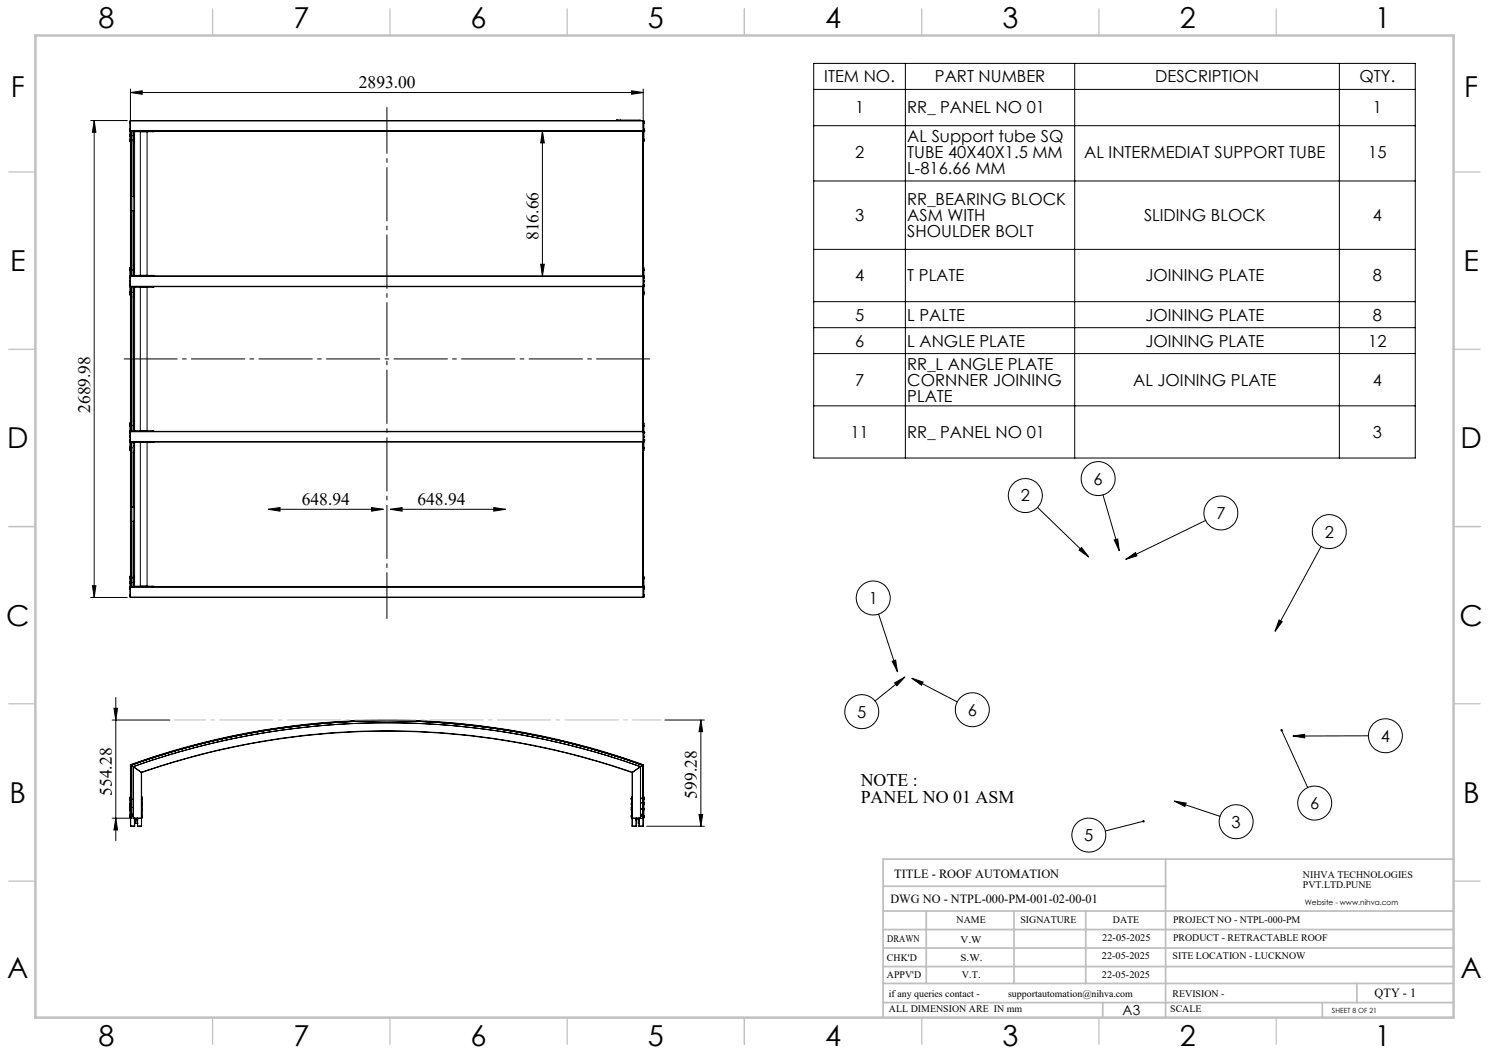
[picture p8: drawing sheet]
<svg xmlns="http://www.w3.org/2000/svg" width="420mm" height="297mm" viewBox="0 0 420 297" stroke-linecap="round" stroke-linejoin="round" font-family="sans-serif">
<g fill="none" stroke="#000" stroke-width=".28">
<path d="M229.5 17.9h169.7v111.3h-169.7zM255.4 17.9v111.3M303.1 17.9v111.3M377.8 17.9v111.3M25.6 34h10.3M26.6 34l.5 3.3h-1zM26.6 34v134.5M36.7 39.3v.4M36.7 34.3v.4M36.7 38v.4M36.7 36.3v.4M36.7 36.7v.2"/>
<path d="M36.7 36.9v.1M36.7 39.8l.1 .2M36.7 34.3v2.4M36.7 37v2.8M36.7 36.7h.1M36.7 34.3h.1M36.7 36.9h.1M36.7 37h.1M36.7 39.8h.1M36.8 34.1l-.1 .2M36.8 34.1h144.6M36.8 36.9h144.6"/>
<path d="M36.8 36.9l.1 .1M36.8 26.1l3.3-.5v1zM36.8 25.1v52.8M36.8 26.1h144.6M36.9 34h144.5M36.9 34l-.1 .1M36.9 37h144.5M36.9 37h.1M36.9 34h.1M36.9 37v40.9M37 37v18.4M37 37v40.9"/>
<path d="M37 39.6h.1M37 39.4h.1M37 38.3h.1M37 38.1h.1M37.1 39.4v.2M37.1 39.6h.1M37.1 38.1h.1M37.1 38.1v.2M37.1 39.4v.1M37.1 38.2v.1M37.6 39.9l.4 .1M37.6 37v40.9"/>
<path d="M37.7 37.1h.1M37.7 37.1l-.1 .2h.4M37.7 37v.1M37.7 37.1h5.4M37.8 37.1l.1 .1M37.9 37.2h.1M37.9 37v40.9M38 39.2l-.2 .1 .2 .3M38 38l-.2 .1 .2 .2M38 39.3v.2M38 38.1v.2M39.6 37.1v40.6"/>
<path d="M41.5 37.1v40.6M43.1 37.1h.1M43.1 37v.1M153 37l.5 3.3h-1zM153 37v40.9M174 33.9h.1M174 33.9v.1M174 33.9h.3M174.3 33.9h.6M174.3 33.9v.1M174.9 33.9v.1M174.9 33.9h5.7v.1"/>
<path d="M178.2 25.6l3.2 .5-3.2 .5zM181.3 37v40.9M181.4 34h.1M181.4 34v.1M181.4 37h.1M181.4 37v40.9M181.4 34.1l.2 .2M181.4 36.9v.1M181.4 39.8v.2M181.4 37v2.8M181.4 40v40.7M181.4 36.7h.2"/>
<path d="M181.4 34.3h.2M181.4 36.9h.2M181.4 37h.2M181.4 39.8h.2M181.4 25.1v11.8M181.6 36.8l.1 .1M181.6 36.3v.4M181.6 34.3l.1 .3M181.6 39.2v.4M181.6 36.7v.2M181.6 36.9v.1M181.6 39.8l-.2 .2"/>
<path d="M181.6 34.3v2.4M181.6 37v2.8M181.7 36.9l-.1 .3M181.7 34.6l-.1 .3M181.7 34.6l-.1 .1M181.7 36.9h.1M229.5 25.2h169.7M229.5 35.5h169.7M36.9 55.4h.1M36.9 59.4h.1M36.9 55.4v.1M36.9 55.5h1.1"/>
<path d="M36.9 59.4h1.1M37 55.4v.1M37 59.4h.1M37 59.4v18.5M37 55.4h.1M37.6 55.4v.1M37.6 59.4h.1M181.3 59.4h.1M181.3 55.4h.1M181.3 55.4l.1 .1M181.4 59.4h.1M181.4 55.4h.1"/>
<path d="M181.4 55.4v.1M181.4 55.5h.1M181.4 59.4h-.1M229.5 51h169.7M36.5 78.4l.2 .1M36.5 78.4h.1M36.7 75.9v.5M36.7 78.1l-.2 .3M36.7 79.1v.4M36.7 77.9v.2M36.7 77.7v.2M36.7 75.6v2.1"/>
<path d="M36.7 78.1v2.4M36.7 78.1h.1M36.7 77.9h.1M36.7 77.7h.1M36.7 75.6h.1M36.8 75.4l-.1 .2M36.8 77.9h144.6M36.8 77.9v43.8M36.9 77.9h144.5M36.9 77.9h-.1M36.9 77.9h.1M37 76.3h.1"/>
<path d="M37 76.1h.1M37.1 76.1h.1M37.1 76.1v.2M37.1 76.1v.1M37.7 77.7h.1M37.7 77.7v.2M37.7 77.7h5.4M37.9 77.6l-.1 .1M37.9 77.6h.1M38 75.2l-.2 .2 .2 .2M38 76.5l-.2 .2 .2 .2M38 77.5h-.4l.1 .2"/>
<path d="M38 74.8l-.4 .2M38 75.3v.2M38 76.6v.2M43.1 77.7h.1M43.1 77.7v.2M152.5 74.5h1l-.5 3.4zM181.4 77.9h.1M181.4 75.5l.2 .2M181.4 77.8h.2M181.4 78h.2M181.4 78.2h.2M181.4 75.7h.2"/>
<path d="M181.6 79.2v.4M181.6 78.1v.5M181.6 76v.4M181.6 78v.2M181.6 77.8v.2M181.6 75.7v2.1M181.6 78.2v2.3M229.5 70.3h169.7M36.5 80.5h.2M36.5 80.4v.1M36.7 82.3v.4M36.7 80.1l-.2 .3"/>
<path d="M36.7 80.5v.2M36.7 80.7v.2M36.7 83l.1 .2M36.7 80.9v2.1M36.7 80.7h.1M36.7 80.5h.1M36.7 80.9h.1M36.7 83h.1M36.8 80.7h144.6M36.8 80.7l.1 .2M36.9 80.9h144.5M36.9 80.9h.1"/>
<path d="M36.9 80.9v40.8M37 80.9v40.8M37 82.5h.1M37 82.4h.1M37.1 82.4v.1M37.1 82.5h.1M37.6 83.7l.4 .2M37.6 80.9v40.8M37.7 81l-.1 .1h.4M37.7 81h.1M37.7 80.9v.1M37.7 81h5.4"/>
<path d="M37.8 81l.1 .1M37.9 81.1h.1M37.9 80.9v40.8M38 83l-.2 .2 .2 .2M38 81.8l-.2 .1 .2 .3M38 83.1v.2M38 81.9v.2M39.6 81v40.5M41.5 81v40.5M43.1 81h.1M43.1 80.9v.1M181.3 80.9v40.8"/>
<path d="M181.4 80.9h.1M181.4 80.9v40.8M181.4 80.7v.2M181.4 80.8v43.8M181.4 80.5h.2M181.4 80.7h.2M181.4 80.9h.2M181.4 83.1h.2M181.6 82.3v.4M181.6 80.2v.4M181.6 80.5v.2M181.6 80.7v.2"/>
<path d="M181.6 83.1l-.2 .2M181.6 80.9v2.2M229.5 85.1h169.7M229.5 92.4h169.7M229.5 99.7h169.7M36.7 119.8v.4M36.7 119.4v2.2M36.7 119.4h.1M36.8 119.2l-.1 .2M37 119.9h.1M37.1 119.9v.2M38 119.1l-.2 .1 .2 .3"/>
<path d="M38 118.7l-.4 .1M38 119.2v.2M181.4 119.3l.2 .2M181.4 119.5h.2M181.6 119.8v.5M181.6 119.5v2.1M229.5 114.5h169.7M36.5 124.3l.2 .1M36.5 122.2l.2 .1M36.5 124.3h.1M36.5 122.2h.1M36.7 126.1v.4"/>
<path d="M36.7 124l-.2 .3M36.7 122.9v.5M36.7 121.9l-.2 .3M36.7 121.8v.2M36.7 124.3v.2M36.7 121.6v.2M36.7 124.5v.2M36.7 126.9l.1 .1M36.7 122v2.3M36.7 124.7v2.2M36.7 122h.1M36.7 121.8h.1"/>
<path d="M36.7 124.5h.1M36.7 124.3h.1M36.7 121.6h.1M36.7 124.7h.1M36.7 126.9h.1M36.8 121.8h144.6M36.8 124.6h144.6M36.8 124.6l.1 .1M36.8 121.8l.1 21.3M36.9 121.7h144.5M36.9 121.7l-.1 .1M36.9 124.7h144.5"/>
<path d="M36.9 124.7h.1M36.9 121.7h.1M36.9 124.7v18.4M37 124.7v18.4M37 126.4h.1M37 126.2h.1M37 120.1h.1M37.1 126.2v.2M37.1 126.4h.1M37.1 120.1h.1M37.6 124.8h.1M37.6 124.8v.2"/>
<path d="M37.6 127.5l.4 .2M37.6 124.7v.1M37.6 125v18.1M37.6 125h.4M37.7 124.7v.1M37.7 124.8h5.4M37.7 121.5h.1M37.7 121.5v.2M37.7 121.5h5.4M37.8 124.8l.2 .1M37.9 121.4l-.1 .1M37.9 124.7v40.8"/>
<path d="M37.9 121.4h.1M38 120.3l-.2 .2 .2 .2M38 121.4h-.4l.1 .1M38 125.8v.1M38 125.6l-.2 .1 .2 .3M38 127v.1M38 126.9l-.2 .1 .2 .3M38 120.4v.2M38 125.7v.2M38 127v.2M39.6 124.8v40.5M41.5 124.8v40.5"/>
<path d="M43.1 121.5h.1M43.1 124.8h.1M43.1 121.5v.2M43.1 124.7v.1M181.3 124.7v40.8M181.4 121.7h.1M181.4 124.7h.1M181.4 121.7v.1M181.4 124.7v18.4M181.4 124.6v.1M181.4 124.6v18.5M181.4 122h.2"/>
<path d="M181.4 121.8h.2M181.4 124.6h.2M181.4 126.9h.2M181.4 124.4h.2M181.4 121.6h.2M181.4 124.8h.2M181.6 122l.1 .1M181.6 123v.4M181.6 126.1v.4M181.6 124l.1 .1M181.6 121.8v.2M181.6 124.4v.2"/>
<path d="M181.6 121.6v.2M181.6 124.6v.2M181.6 126.9l-.2 .2M181.6 122v2.4M181.6 124.8v2.1M181.7 122.1l-.1 .3M181.7 124.1l-.1 .3M181.7 122.1h.1M181.7 124.1h.1M311.1 139.6l4.6 15.7M36.8 143.2h.1M36.8 147.1h.1"/>
<path d="M36.8 143.2v25.2M36.9 143.1l-.1 .1M36.9 143.1v.1M36.9 147v.1M36.9 147l.1 .1M36.9 143.2v22.3M36.9 143.2h.1M36.9 147.1h1.1M36.9 143.1h1.1M37 143.1v.1M37 147.1v18.4M37 147.1h.1"/>
<path d="M37 143.1h.1M37 143.2v22.3M37.6 143.1v.1M37.6 147.1h.1M37.6 143.1h.1M37.6 143.2v22.3M37.6 143.2h.4M38 147l-.4 .1M75.7 143.6l3.3-.4v1zM75.7 143.6h32.4M104.8 143.2l3.3 .4-3.3 .6zM110.1 143.6l3.3-.4v1z"/>
<path d="M110.1 143.6h32.5M139.3 143.2l3.3 .4-3.3 .6zM181.3 147.1h.1M181.3 143.1h.1M181.3 143.2h.1M181.3 147h.1M181.4 147.1h.1M181.4 143.1v.1M181.4 143.2h.1M181.4 147v.1M181.4 143.2v22.3M181.4 143.2v19.4"/>
<path d="M292.7 143.1l14.4 14M304.4 155.1l.7-.7 2 2.7zM314.3 152.3l1-.3 .4 3.3zM317.5 157.8l2.8-1.9 .4 .9zM340.1 146.8l-22.6 11M372.6 154.2l-12.9 23.8M25.6 168.5h10.3M26.1 165.2h1l-.5 3.3zM36.7 164.1v.4M36.7 167.8v.5M36.7 162.8v.4M36.7 165.8v.4"/>
<path d="M36.7 168.2l.1 .2M36.7 165.7v.1M36.7 165.4v.3M36.7 162.7v2.7M36.7 165.8v2.4M36.7 165.7h.1M36.7 165.8h.1M36.7 168.2h.1M36.7 165.4h.1M36.7 162.7h.1M36.8 162.5l-.1 .2M36.8 168.4l.1 .1"/>
<path d="M36.8 168.4h144.6M36.9 168.5h.1M36.9 165.5l144.5 .1M36.9 165.5h.1M36.9 165.5h144.5M36.9 168.5h144.5M37 164.4h.1M37 164.2h.1M37 163.1h.1M37 162.9h.1M37.1 164.2v.2M37.1 164.4h.1"/>
<path d="M37.1 162.9h.1M37.1 163.1h.1M37.1 162.9v.2M37.7 165.3h.1M37.7 165.3v.2M37.7 165.3h5.4M37.9 165.3h-.1M37.9 165.3h.1M38 162.9l-.2 .2 .2 .2M38 164.1l-.2 .2 .2 .3M38 165.2h-.4l.1 .1M38 162.5l-.4 .2"/>
<path d="M38 163v.2M38 164.2v.3M43.1 165.3h.1M43.1 165.3v.2M181.4 165.5v.1M181.4 165.5h.1M181.4 168.5h.1M181.4 165.4v.2M181.4 162.6v.1M181.4 162.5l.2 .2M181.4 168.4v.1M181.4 162.7v2.7"/>
<path d="M181.4 165.6v2.8M181.4 165.7h.2M181.4 165.8h.2M181.4 168.2h.2M181.4 165.4h.2M181.4 162.7h.2M181.6 167.8l.1 .1M181.6 165.3l.1 .3M181.6 165.8v.4M181.6 167.6l.1 .3M181.6 162.9v.4M181.6 165.7v.1"/>
<path d="M181.6 168.2l-.2 .2M181.6 165.4v.3M181.6 162.7v2.7M181.6 165.8v2.4M181.7 167.9l-.1 .4M181.7 165.6l-.1 .1M181.7 165.6h.1M247.8 173.2l5.4 16.3M360.8 174.9l.9 .5-2 2.6zM32.1 199.8h1.1l-.5 3.3zM32.7 196.7v40.4M251.7 186.5l.9-.3 .6 3.3z"/>
<path d="M252.3 192.6l2.9-1.6-2.2 2.4zM255.2 191l-8.4 6.7M257.2 191.3l12.8 6.7M257.2 191.3l3.2 1.1-.5 .9zM31.6 203.1h16.3M36.8 215.7l.1 .1M36.8 215.7a213.9 213.9 0 0 1 144.6 0M36.8 215.7v17.3M36.9 215.8a214 214 0 0 1 144.5 0M36.9 215.8v17.2M36.9 215.8h.1M37 215.8h.1"/>
<path d="M37 215.8a213.5 213.5 0 0 1 144.3 0M37 215.8v15M37 215.8a213.4 213.4 0 0 1 144.3 0M37 215.8l.6 .4M37.6 216.2h.1M37.6 216.2a213.4 213.4 0 0 1 143.1 0M37.6 216.2v14.6M37.6 216.2a212.7 212.7 0 0 1 143.1 0M37.6 216.2l2.3 1.6M39.9 217.8v.1M39.9 217.8a210.6 210.6 0 0 1 138.5 0M39.9 217.8v13"/>
<path d="M39.9 217.9a210.7 210.7 0 0 1 138.4 0M39.9 217.9v15.1M178.3 217.9v15.1M178.4 217.8l-.1 .1M178.4 217.8v13M180.7 216.2h.1M180.7 216.2l-2.3 1.6M180.7 216.2v14.6M181.2 215.8h.1M181.2 215.8l-.5 .4M181.2 215.8l.1 15M181.3 215.8h.1"/>
<path d="M181.4 215.8h-.1M181.4 215.8v17.2M181.4 215.7v.1M181.4 215.7v17.3M187.5 203.1h11.2M197.7 203.1v29.9M197.7 203.1l.5 3.3h-1zM361.5 206l7.4 16.1M364.7 207.6l3.3-.5v1zM386 207.5l-21.3 .1M31.6 230.8h5M32.7 230.8l.5 3.3h-1.1z"/>
<path d="M36.5 230.2l.2 .4M36.5 230.2l.2 .1M36.5 225.3l.2 .3M36.5 226.9l.2 .1M36.5 225.2h.1M36.5 226.9h.1M36.5 225.2v.1M36.7 228.1v.4M36.7 229.9l-.2 .3M36.7 225.2l-.2 .1M36.7 227.5v.5M36.7 225.1l-.2 .1"/>
<path d="M36.7 226.6l-.2 .3M36.7 230.5l.3 .3M36.7 230.5h.1M36.7 225h.1M36.7 225v5.5M36.8 233h.1M36.8 224.8l-.1 .2M36.9 233h.1M36.9 233h1M37 230.8h.1M37 229.7h.1M37 225.3h.1"/>
<path d="M37 230.4h.1M37 230.2h.1M37 230h.1M37 225.5h.1M37 227.9h.1M37 227.6h.1M37 229.7h.6M37.1 230.2v.1M37.1 230.4h.1M37.1 230h.1M37.1 230.2h.1M37.1 225.3v.2"/>
<path d="M37.1 225.5h.1M37.1 227.6v.3M37.1 227.9h.1M37.1 230.3v.1M37.1 230v.2M37.1 225.4v.1M37.1 227.7v.1M37.6 230.8h.1M37.6 230.8h2.3M37.9 230.8v.5M37.9 233h.1M38 230.8l-.1 2.2"/>
<path d="M38.1 231.5h.1M38.1 232.2h.1M38 231.2l-.1 .1M38 233h-.1M38 231.2v1.8M38 230.9v-.1l.1 .3M38.1 231.1h.6M38.1 230.8v.3M38.1 231.5v.7M38.7 231.5v.7M38.7 231.5h.1M38.7 232.2h.1"/>
<path d="M38.7 230.8v.3M38.7 231.1h.1M38.7 230.8v.1M38.8 231.2v.1M38.8 233h.1M38.8 231.2h.1M38.8 233h1.1M38.8 230.8v2.2M38.8 230.8v.5M39.9 233h.1M39.9 224.8l.2 .2M39.9 230.7v.1"/>
<path d="M39.9 230.4h.2M39.9 230.6h.2M39.9 225h.2M40.1 226.3l.1 .4M40.1 225.1l.1 .3M40.1 230.1l.1 .3M40.2 228.4h.1M40.1 228l.1 .4M40.1 230.4v.2M40.1 225v5.4M40.1 230.6v.1M40.2 226.7h-.1"/>
<path d="M40.2 225.4l-.1 .1zM40.2 230.4l-.1 .1M40.2 226.7l-.1 .3M40.2 230.5l-.1 .1M40.2 230.4v.1M178 225.3l.2 .3M178 230.2l.2 .1M178 230.2l.2 .4M178 226.9l.2 .1M178 225.2h.1M178 226.9h.1M178 225.2v.1"/>
<path d="M178.2 227.5v.5M178.2 225.2l-.2 .1M178.2 229.9l-.2 .3M178.2 228.1v.4M178.2 225.1l-.2 .1M178.2 226.6l-.2 .3M178.2 230.5l.2 .3M178.2 230.5h.1M178.2 225h.1M178.2 225v5.5M178.3 233h.1M178.3 224.8l-.1 .2"/>
<path d="M178.4 233h.1M178.4 233h1M178.4 230.8v2.2M178.4 230.8h2.3M179.4 231.3h.1M179.4 230.8v2.2M179.4 233h.1M179.5 231.2l-.1 .1M179.5 231.2h.1M179.6 231.5h.1M179.6 232.2h.1M179.5 233h-.1"/>
<path d="M179.5 231.1h.1M179.5 230.8l.1 .3zM179.5 230.9v-.1v2.2M179.6 231.1h.6M179.6 231.5v.7M180.2 231.5v.7M180.2 231.5h.1M180.2 232.2h.1M180.2 230.8v.3M180.2 230.9v-.1v.3M180.3 233h.1M180.3 231.2v.1"/>
<path d="M180.3 231.2v1.8M180.3 233h1.1M180.3 231.3h.1M180.3 230.8v2.2M180.7 230.8h.1M180.7 229.7h.5M181.1 225.1l.1 .2M181.1 225.1h.1M181.1 225.1v.1M181.1 226.5h.1M181.1 226.3v.2M181.1 230.2l.1 .1"/>
<path d="M181.1 230.1h.1M181.1 230.1v.1M181.1 230.2v.1M181.1 228l.1 .2M181.1 228h.1M181.1 228.1v.1M181.2 226.3l-.1 .2M181.2 225.1v.2M181.2 226.3v.2M181.2 230.1v.2M181.2 228v.2M181.2 225.1h.1"/>
<path d="M181.2 225.3h.1M181.2 226.3h.1M181.2 226.5h.1M181.2 230.1h.1M181.2 230.3h.1M181.2 228h.1M181.2 228.2h.1M181.2 229.7h.1M181.3 230.8h.1M181.4 233h.1M181.4 224.7l.2 .2M181.4 230.7v.1"/>
<path d="M181.4 224.9h.2M181.4 230.4h.2M181.4 230.5h.2M181.6 225l.1 .3M181.6 226.2v.4M181.6 230l.1 .3M181.6 227.9l.1 .4M181.6 230.5l-.2 .2M181.6 230.4v.1M181.6 224.9v5.5M181.6 226.6v.4M181.7 225.3l-.1 .1"/>
<path d="M181.7 230.3l-.1 .1M181.7 228.3h-.1M181.7 230.3l-.1 .3M181.7 228.3l-.1 .2M181.7 225.3l-.1 .2M182.4 233h16.3M197.2 229.7h1l-.5 3.3zM322.5 231.6l-10.7 2.8M331.3 226l12.8 4.3M331.3 226l3.3 .5-.4 1z"/>
<circle cx="289.2" cy="139.8" r="4.8"/>
<circle cx="309.8" cy="135" r="4.8"/>
<circle cx="344.4" cy="144.7" r="4.8"/>
<circle cx="374.9" cy="149.9" r="4.8"/>
<circle cx="246.3" cy="168.7" r="4.8"/>
<circle cx="243.1" cy="200.7" r="4.8"/>
<circle cx="274.3" cy="200.2" r="4.8"/>
<circle cx="390.8" cy="207.5" r="4.8"/>
<circle cx="307.1" cy="235.5" r="4.8"/>
<circle cx="348.7" cy="231.8" r="4.8"/>
<circle cx="370.8" cy="226.5" r="4.8"/>
</g>
<path d="M109.1 174.5v-144.3" fill="none" stroke="#000" stroke-width=".28" stroke-dasharray="15.2 1.3 1.3 1.3" stroke-dashoffset="2.1" stroke-linecap="butt"/>
<path d="M34.9 101.2h148.5" fill="none" stroke="#000" stroke-width=".28" stroke-dasharray="15.2 1.3 1.3 1.3" stroke-dashoffset=".1" stroke-linecap="butt"/>
<path d="M109.1 203.1h77.4" fill="none" stroke="#c0c0c0" stroke-width=".28" stroke-dasharray="15.2 1.3 1.3 1.3" stroke-dashoffset="7" stroke-linecap="butt"/>
<path d="M48.9 203.1h60.2" fill="none" stroke="#c0c0c0" stroke-width=".28" stroke-dasharray="15.2 1.3 1.3 1.3" stroke-dashoffset="6.1" stroke-linecap="butt"/>
<g fill="none" stroke="#c0c0c0" stroke-width=".35">
<path d="M60 2.5v7.5M110 2.5v7.5M160 2.5v7.5M210 2.5v7.5M260 2.5v7.5M310 2.5v7.5M360 2.5v7.5M2.5 48.5h7.5M410 48.5h7.5M2.5 98.5h7.5M410 98.5h7.5M2.5 148.5h7.5"/>
<path d="M410 148.5h7.5M2.5 198.5h7.5M410 198.5h7.5M2.5 248.5h7.5M410 248.5h7.5M60 287v7.5M110 287v7.5M160 287v7.5M210 287v7.5M260 287v7.5M310 287v7.5M360 287v7.5"/>
</g>
<g fill="none" stroke="#c0c0c0" stroke-width=".5">
<path d="M249.1 257h160.9M249.1 250h79.7M261.3 257v20.4M286 257v20.4M306.2 257v20.4M328.8 242.3v44.7M410 242.3h-160.9v44.7M249.1 272.6h160.9M249.1 267.4h160.9M249.1 262.2h160.9M249.1 277.4h160.9M382.7 277.4v5.4"/>
<path d="M249.1 282.8h160.9M311 282.8v4.2M373 282.8v4.2"/>
</g>
<path d="M10 10h400v277h-400z" fill="none" stroke="#c0c0c0" stroke-width=".7"/>
<g fill="#000">
<path d="M36.8 26.1l3.3-.5v1zM178.2 25.6l3.2 .5-3.2 .5z"/>
<path d="M153 37l.5 3.3h-1zM152.5 74.5h1l-.5 3.4zM26.6 34l.5 3.3h-1zM26.1 165.2h1l-.5 3.3z"/>
<path d="M104.8 143.2l3.3 .4-3.3 .6zM75.7 143.6l3.3-.4v1z"/>
<path d="M139.3 143.2l3.3 .4-3.3 .6zM110.1 143.6l3.3-.4v1z"/>
<path d="M304.4 155.1l.7-.7 2 2.7zM314.3 152.3l1-.3 .4 3.3zM317.5 157.8l2.8-1.9 .4 .9zM364.7 207.6l3.3-.5v1zM331.3 226l3.3 .5-.4 1zM251.7 186.5l.9-.3 .6 3.3zM360.8 174.9l.9 .5-2 2.6zM361.3 205.7a.34 .34 0 0 0 0 .6 .34 .34 0 0 0 .5-.3 .34 .34 0 0 0-.4-.3l.1 .3zM322.3 231.5a.34 .34 0 0 0 .2 .5 .34 .34 0 0 0 .4-.4h-.4h.4l-.2-.3zM252.3 192.6l2.9-1.6-2.2 2.4zM257.2 191.3l3.2 1.1-.5 .9z"/>
<path d="M197.7 203.1l.5 3.3h-1zM197.2 229.7h1l-.5 3.3zM32.1 199.8h1.1l-.5 3.3zM32.7 230.8l.5 3.3h-1.1z"/>
</g>
<g font-size="8.1">
<text x="27.8" y="8">8</text>
<text x="82.8" y="8">7</text>
<text x="132.8" y="8">6</text>
<text x="182.8" y="8">5</text>
<text x="232.8" y="8">4</text>
<text x="282.8" y="8">3</text>
<text x="332.8" y="8">2</text>
<text x="387.8" y="8">1</text>
<text x="3" y="27.2">F</text>
<text x="413" y="27.2">F</text>
<text x="2.8" y="76.5">E</text>
<text x="412.8" y="76.5">E</text>
<text x="2" y="126.5">D</text>
<text x="412" y="126.5">D</text>
<text x="1.7" y="176.5">C</text>
<text x="411.7" y="176.5">C</text>
<text x="2.7" y="226.5">B</text>
<text x="412.7" y="226.5">B</text>
<text x="2" y="275.7">A</text>
<text x="412" y="275.7">A</text>
<text x="27.8" y="295">8</text>
<text x="82.8" y="295">7</text>
<text x="132.8" y="295">6</text>
<text x="182.8" y="295">5</text>
<text x="232.8" y="295">4</text>
<text x="282.8" y="295">3</text>
<text x="332.8" y="295">2</text>
<text x="387.8" y="295">1</text>
</g>
<g font-size="5">
<text x="242.8" y="221.8">NOTE :</text>
<text x="242.8" y="226.4">PANEL NO 01 ASM</text>
</g>
<g font-size="4.9">
<text x="101.2" y="24.9">2893.00</text>
<text x="151.9" y="67.7" transform="rotate(-90 151.9 67.7)">816.66</text>
<text x="25.4" y="116.5" transform="rotate(-90 25.4 116.5)">2689.98</text>
<text x="85.1" y="142.5">648.94</text>
<text x="117.7" y="142.5">648.94</text>
<text x="31.5" y="224.5" transform="rotate(-90 31.5 224.5)">554.28</text>
<text x="196.5" y="225.3" transform="rotate(-90 196.5 225.3)">599.28</text>
</g>
<g font-size="4.7">
<text x="232.5" y="23.2">ITEM NO.</text>
<text x="263.7" y="23.2">PART NUMBER</text>
<text x="325.8" y="23.2">DESCRIPTION</text>
<text x="383.5" y="23.2">QTY.</text>
<text x="241.2" y="32">1</text>
<text x="255.9" y="32">RR_ PANEL NO 01</text>
<text x="387.2" y="32">1</text>
<text x="255.9" y="39.9">AL Support tube SQ</text>
<text x="241.2" y="44.5">2</text>
<text x="255.9" y="44.5">TUBE 40X40X1.5 MM</text>
<text x="305.8" y="44.5">AL INTERMEDIAT SUPPORT TUBE</text>
<text x="385.9" y="44.5">15</text>
<text x="255.9" y="49">L-816.66 MM</text>
<text x="255.9" y="57.8">RR_BEARING BLOCK</text>
<text x="241.2" y="62.3">3</text>
<text x="255.9" y="62.3">ASM WITH</text>
<text x="322.7" y="62.3">SLIDING BLOCK</text>
<text x="387.2" y="62.3">4</text>
<text x="255.9" y="66.9">SHOULDER BOLT</text>
<text x="241.2" y="79.4">4</text>
<text x="255.9" y="79.4">T PLATE</text>
<text x="323.1" y="79.4">JOINING PLATE</text>
<text x="387.2" y="79.4">8</text>
<text x="241.2" y="90.4">5</text>
<text x="255.9" y="90.4">L PALTE</text>
<text x="323.1" y="90.4">JOINING PLATE</text>
<text x="387.2" y="90.4">8</text>
<text x="241.2" y="97.7">6</text>
<text x="255.9" y="97.7">L ANGLE PLATE</text>
<text x="323.1" y="97.7">JOINING PLATE</text>
<text x="385.9" y="97.7">12</text>
<text x="255.9" y="104.2">RR_L ANGLE PLATE</text>
<text x="241.2" y="108.8">7</text>
<text x="255.9" y="108.8">CORNNER JOINING</text>
<text x="255.9" y="113.3">PLATE</text>
<text x="319.6" y="108.8">AL JOINING PLATE</text>
<text x="387.2" y="108.8">4</text>
<text x="239.9" y="123.5">11</text>
<text x="255.9" y="123.5">RR_ PANEL NO 01</text>
<text x="387.2" y="123.5">3</text>
<text x="308.5" y="136.7">6</text>
<text x="287.9" y="141.4">2</text>
<text x="343.1" y="146.4">7</text>
<text x="373.7" y="151.6">2</text>
<text x="245" y="170.3">1</text>
<text x="241.8" y="202.4">5</text>
<text x="273" y="201.9">6</text>
<text x="389.5" y="209.2">4</text>
<text x="347.4" y="233.4">3</text>
<text x="369.6" y="228.2">6</text>
<text x="305.9" y="237.2">5</text>
</g>
<text font-size="3.9" x="316.7" y="286.4">A3</text>
<g font-size="3.5">
<text x="252.2" y="247.6">TITLE - ROOF AUTOMATION</text>
<text x="251.2" y="254.7">DWG NO - NTPL-000-PM-001-02-00-01</text>
<text x="387.7" y="281.1">QTY - 1</text>
</g>
<g font-size="2.8">
<text x="367.5" y="247.6">NIHVA TECHNOLOGIES</text>
<text x="367.5" y="250.5">PVT.LTD.PUNE</text>
<text x="269.8" y="260.3">NAME</text>
<text x="287.8" y="260.3">SIGNATURE</text>
<text x="313.9" y="260.4">DATE</text>
<text x="330.9" y="260.4">PROJECT NO - NTPL-000-PM</text>
<text x="250.3" y="265.6">DRAWN</text>
<text x="270.9" y="266.1">V.W</text>
<text x="310.9" y="265.5">22-05-2025</text>
<text x="330.9" y="265.5">PRODUCT - RETRACTABLE ROOF</text>
<text x="250.2" y="271.1">CHK'D</text>
<text x="250.2" y="275.8">APPV'D</text>
<text x="270.9" y="271.1">S.W.</text>
<text x="271.3" y="275.8">V.T.</text>
<text x="310.8" y="270.6">22-05-2025</text>
<text x="310.8" y="275.8">22-05-2025</text>
<text x="330.7" y="270.6">SITE LOCATION - LUCKNOW</text>
<text x="250.7" y="281.1">if any queries contact -</text>
<text x="284.3" y="281.1">supportautomation@nihva.com</text>
<text x="330.7" y="281.1">REVISION -</text>
<text x="250.7" y="285.6">ALL DIMENSION ARE IN mm</text>
<text x="330.1" y="285.6">SCALE</text>
</g>
<text font-size="2.1" x="368.1" y="255.1">Website - www.nihva.com</text>
<text font-size="2" x="375.7" y="285.6">SHEET 8 OF 21</text>
</svg>
